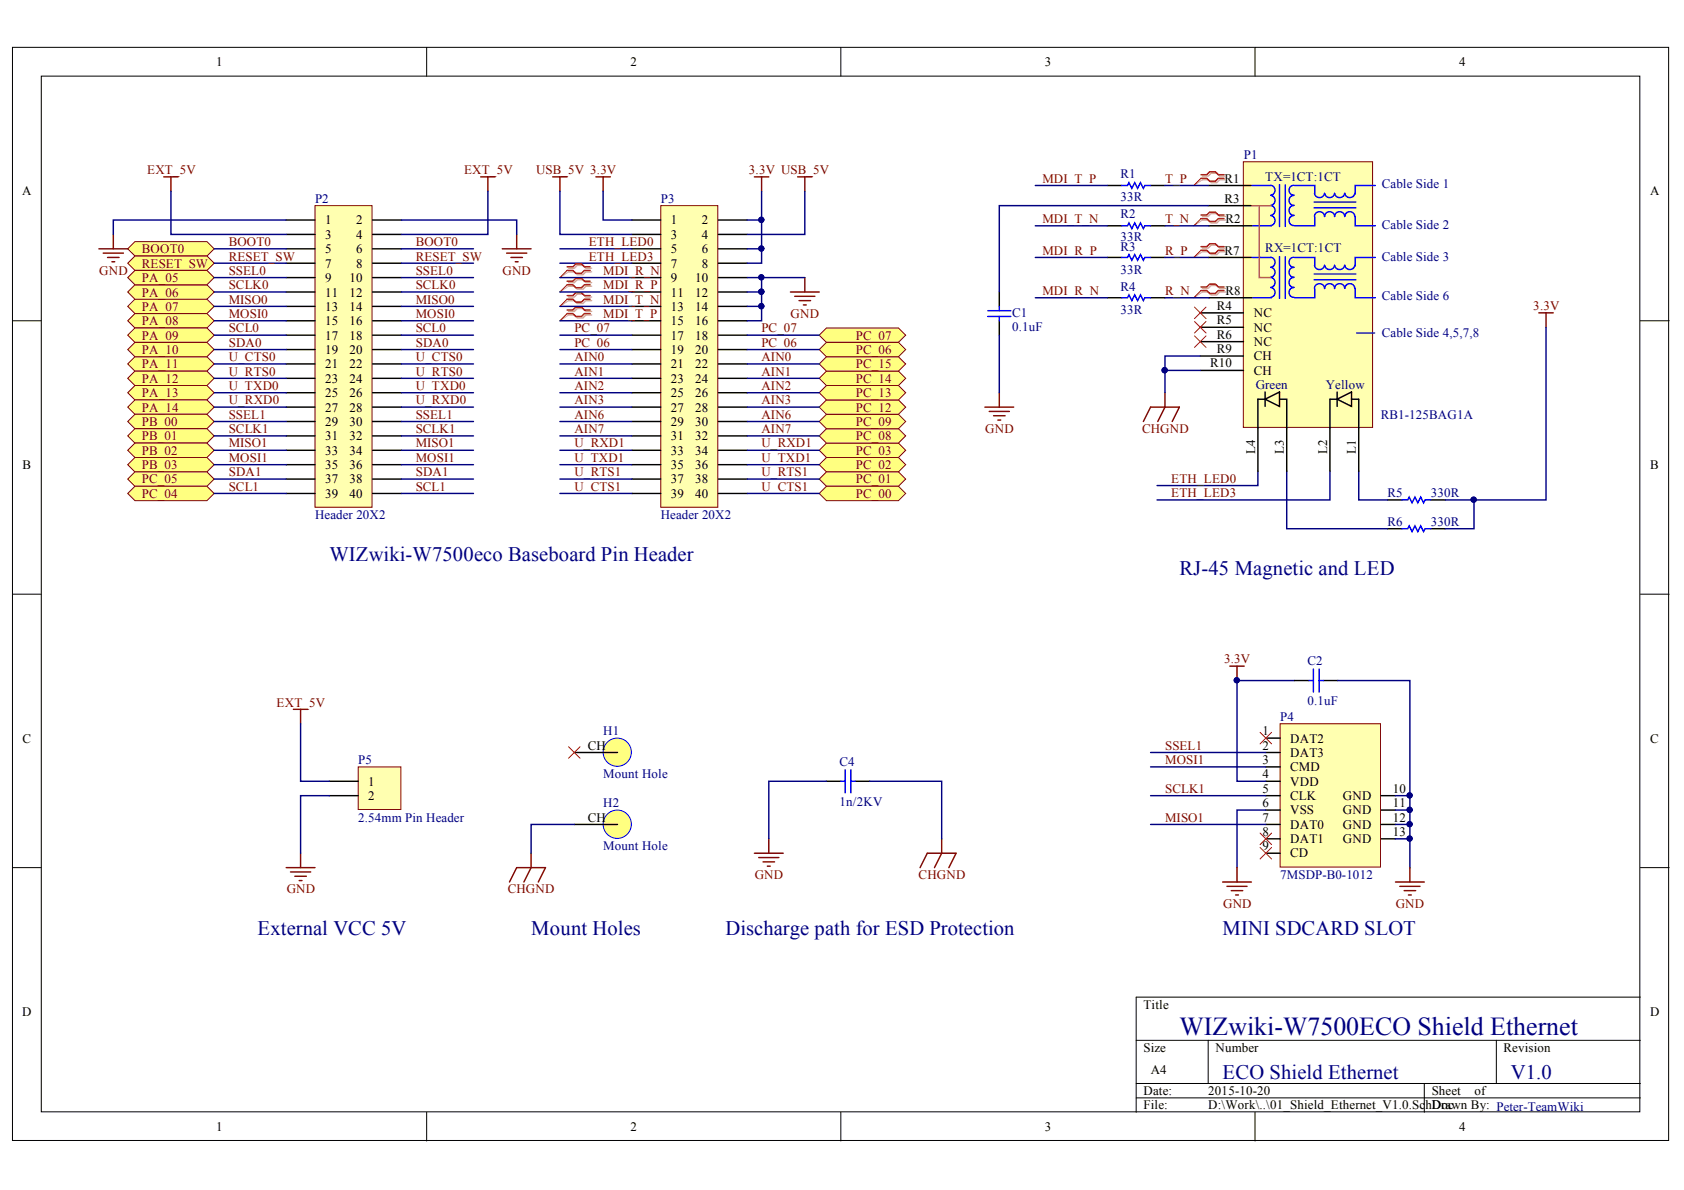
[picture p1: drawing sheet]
<svg xmlns="http://www.w3.org/2000/svg" width="297mm" height="210mm" viewBox="0 0 297 210" stroke-linecap="round" stroke-linejoin="round" font-family="sans-serif">
<g fill="#fff" stroke="#000" stroke-width=".18">
<path d="M2.2 8.4h292.1v192.8h-292.1z"/>
<path d="M7.3 13.4h281.9v182.7h-281.9z"/>
</g>
<g fill="none" stroke="#000" stroke-width=".18">
<path d="M75.3 8.4v5M148.3 8.4v5M221.4 8.4v5M2.2 56.6h5.1M289.3 56.6h5.1M2.2 104.8h5.1M289.3 104.8h5.1M2.2 153h5.1M289.3 153h5.1M289.3 175.9h-88.9v20.3M75.3 196.2v5.1M148.3 196.2v5.1"/>
<path d="M200.4 183.5h88.9M200.4 191.1h88.9M200.4 193.7h88.9M213.1 183.5v7.6M221.4 196.2v5.1M251.2 191.1v5.1M263.9 183.5v7.6"/>
</g>
<g fill="#ffff80" stroke="#800000" stroke-width=".18">
<path d="M144.5 79.4l1.3-1.2h12.7l1.2 1.2-1.2 1.3h-12.7z" fill-rule="evenodd"/>
<path d="M144.5 82l1.3-1.3h12.7l1.2 1.3-1.2 1.2h-12.7z" fill-rule="evenodd"/>
<path d="M144.5 84.5l1.3-1.3h12.7l1.2 1.3-1.2 1.3h-12.7z" fill-rule="evenodd"/>
<path d="M144.5 87l1.3-1.2h12.7l1.2 1.2-1.2 1.3h-12.7z" fill-rule="evenodd"/>
</g>
<path d="M133.1 31.2h2.5M134.3 31.2v2.5M140.7 31.2h2.5M142 31.2v2.5" fill="none" stroke="#800000" stroke-width=".25"/>
<g fill="#ffff80" stroke="#800000" stroke-width=".18">
<path d="M144.5 76.9l1.3-1.3h12.7l1.2 1.3-1.2 1.3h-12.7z" fill-rule="evenodd"/>
<path d="M144.5 74.3l1.3-1.2h12.7l1.2 1.2-1.2 1.3h-12.7z" fill-rule="evenodd"/>
<path d="M144.5 71.8l1.3-1.3h12.7l1.2 1.3-1.2 1.3h-12.7z" fill-rule="evenodd"/>
<path d="M144.5 66.7l1.3-1.2h12.7l1.2 1.2-1.2 1.3h-12.7z" fill-rule="evenodd"/>
<path d="M144.5 69.3l1.3-1.3h12.7l1.2 1.3-1.2 1.2h-12.7z" fill-rule="evenodd"/>
<path d="M144.5 64.2l1.3-1.3h12.7l1.2 1.3-1.2 1.3h-12.7z" fill-rule="evenodd"/>
<path d="M144.5 59.1l1.3-1.3h12.7l1.2 1.3-1.2 1.3h-12.7z" fill-rule="evenodd"/>
<path d="M144.5 61.7l1.3-1.3h12.7l1.2 1.3-1.2 1.2h-12.7z" fill-rule="evenodd"/>
</g>
<path d="M116.5 36.3h10.1v53.2h-10.1z" fill="#ffffb0" stroke="#800000" stroke-width=".18"/>
<g fill="none" stroke="#000" stroke-width=".25">
<path d="M111.5 38.8h5M126.7 38.8h5.1M111.5 41.4h5M111.5 43.9h5M111.5 46.4h5M111.5 49h5M111.5 51.5h5M111.5 54h5M111.5 56.6h5M111.5 59.1h5M126.7 41.4h5.1M126.7 43.9h5.1"/>
<path d="M126.7 46.4h5.1M126.7 49h5.1M126.7 51.5h5.1M126.7 54h5.1M126.7 56.6h5.1M126.7 59.1h5.1M111.5 61.7h5M111.5 64.2h5M111.5 66.7h5M111.5 69.3h5M111.5 71.8h5M111.5 74.3h5"/>
<path d="M111.5 76.9h5M111.5 79.4h5M126.7 61.7h5.1M126.7 64.2h5.1M126.7 66.7h5.1M126.7 69.3h5.1M126.7 71.8h5.1M126.7 74.3h5.1M126.7 76.9h5.1M126.7 79.4h5.1M111.5 82h5M111.5 84.5h5"/>
<path d="M111.5 87h5M126.7 82h5.1M126.7 84.5h5.1M126.7 87h5.1"/>
</g>
<path d="M55.6 36.3h10v53.2h-10z" fill="#ffffb0" stroke="#800000" stroke-width=".18"/>
<g fill="none" stroke="#000" stroke-width=".25">
<path d="M50.5 38.8h5.1M65.7 38.8h5.1M50.5 41.4h5.1M50.5 43.9h5.1M50.5 46.4h5.1M50.5 49h5.1M50.5 51.5h5.1M50.5 54h5.1M50.5 56.6h5.1M50.5 59.1h5.1M65.7 41.4h5.1M65.7 43.9h5.1"/>
<path d="M65.7 46.4h5.1M65.7 49h5.1M65.7 51.5h5.1M65.7 54h5.1M65.7 56.6h5.1M65.7 59.1h5.1M50.5 61.7h5.1M50.5 64.2h5.1M50.5 66.7h5.1M50.5 69.3h5.1M50.5 71.8h5.1M50.5 74.3h5.1"/>
<path d="M50.5 76.9h5.1M50.5 79.4h5.1M65.7 61.7h5.1M65.7 64.2h5.1M65.7 66.7h5.1M65.7 69.3h5.1M65.7 71.8h5.1M65.7 74.3h5.1M65.7 76.9h5.1M65.7 79.4h5.1M50.5 82h5.1M50.5 84.5h5.1"/>
<path d="M50.5 87h5.1M65.7 82h5.1M65.7 84.5h5.1M65.7 87h5.1"/>
</g>
<g fill="#ffff80" stroke="#800000" stroke-width=".18">
<path d="M22.5 43.9l1.3-1.3h12.7l1.3 1.3-1.3 1.3h-12.7z" fill-rule="evenodd"/>
<path d="M22.5 46.4l1.3-1.2h12.7l1.3 1.2-1.3 1.3h-12.7z" fill-rule="evenodd"/>
<path d="M22.5 56.6l1.3-1.3h12.7l1.3 1.3-1.3 1.2h-12.7z" fill-rule="evenodd"/>
<path d="M22.5 64.2l1.3-1.3h12.7l1.3 1.3-1.3 1.3h-12.7z" fill-rule="evenodd"/>
<path d="M22.5 59.1l1.3-1.3h12.7l1.3 1.3-1.3 1.3h-12.7z" fill-rule="evenodd"/>
<path d="M22.5 61.7l1.3-1.3h12.7l1.3 1.3-1.3 1.2h-12.7z" fill-rule="evenodd"/>
<path d="M22.5 66.7l1.3-1.2h12.7l1.3 1.2-1.3 1.3h-12.7z" fill-rule="evenodd"/>
<path d="M22.5 54l1.3-1.2h12.7l1.3 1.2-1.3 1.3h-12.7z" fill-rule="evenodd"/>
<path d="M22.5 51.5l1.3-1.3h12.7l1.3 1.3-1.3 1.3h-12.7z" fill-rule="evenodd"/>
<path d="M22.5 49l1.3-1.3h12.7l1.3 1.3-1.3 1.2h-12.7z" fill-rule="evenodd"/>
<path d="M22.5 69.3l1.3-1.3h12.7l1.3 1.3-1.3 1.2h-12.7z" fill-rule="evenodd"/>
<path d="M22.5 71.8l1.3-1.3h12.7l1.3 1.3-1.3 1.3h-12.7z" fill-rule="evenodd"/>
<path d="M22.5 74.3l1.3-1.2h12.7l1.3 1.2-1.3 1.3h-12.7z" fill-rule="evenodd"/>
<path d="M22.5 76.9l1.3-1.3h12.7l1.3 1.3-1.3 1.3h-12.7z" fill-rule="evenodd"/>
<path d="M22.5 79.4l1.3-1.2h12.7l1.3 1.2-1.3 1.3h-12.7z" fill-rule="evenodd"/>
</g>
<path d="M17.4 43.9h5.1M18.2 44.7h3.6M19 45.4h2M19.7 46.2h.5M20 41.4v2.5" fill="none" stroke="#800000" stroke-width=".25"/>
<g fill="#ffff80" stroke="#800000" stroke-width=".18">
<path d="M22.5 82l1.3-1.3h12.7l1.3 1.3-1.3 1.2h-12.7z" fill-rule="evenodd"/>
<path d="M22.5 84.5l1.3-1.3h12.7l1.3 1.3-1.3 1.3h-12.7z" fill-rule="evenodd"/>
<path d="M22.5 87l1.3-1.2h12.7l1.3 1.2-1.3 1.3h-12.7z" fill-rule="evenodd"/>
</g>
<g fill="none" stroke="#800000" stroke-width=".25">
<path d="M28.9 31.2h2.5M30.2 31.2v2.5M84.8 31.2h2.5M86.1 31.2v2.5M97.5 31.2h2.5M98.8 31.2v2.5M105.1 31.2h2.6M106.4 31.2v2.5M88.6 43.9h5.1M89.4 44.7h3.5M90.1 45.4h2.1M90.9 46.2h.5"/>
<path d="M91.1 41.4v2.5"/>
</g>
<g fill="none" stroke="#000080" stroke-width=".25">
<path d="M30.2 33.7v7.7h20.3M50.5 38.8h-30.5v2.6M70.8 38.8h20.3v2.6M86.1 33.7v7.7h-15.3M98.8 33.7v7.7h12.7M106.4 33.7v5.1h5.1M142 33.7v7.7h-10.2M37.8 59.1h12.7M37.8 43.9h12.7M37.8 46.4h12.7M37.8 49h12.7M37.8 51.5h12.7"/>
<path d="M37.8 54h12.7M37.8 56.6h12.7M70.8 59.1h12.7M70.8 43.9h12.7M70.8 46.4h12.7M70.8 49h12.7M70.8 51.5h12.7M70.8 54h12.7M70.8 56.6h12.7M98.8 59.1h12.7M98.8 43.9h12.7M98.8 46.4h12.7"/>
<path d="M131.8 59.1h12.7M37.8 61.7h12.7M37.8 64.2h12.7M37.8 66.7h12.7M37.8 69.3h12.7M37.8 71.8h12.7M37.8 74.3h12.7M37.8 76.9h12.7M37.8 79.4h12.7M70.8 61.7h12.7M70.8 64.2h12.7M70.8 66.7h12.7"/>
<path d="M70.8 69.3h12.7M70.8 71.8h12.7M70.8 74.3h12.7M70.8 76.9h12.7M70.8 79.4h12.7M98.8 61.7h12.7M98.8 64.2h12.7M98.8 66.7h12.7M98.8 69.3h12.7M98.8 71.8h12.7M98.8 74.3h12.7M98.8 76.9h12.7"/>
<path d="M98.8 79.4h12.7M131.8 61.7h12.7M131.8 64.2h12.7M131.8 66.7h12.7M131.8 69.3h12.7M131.8 71.8h12.7M131.8 74.3h12.7M131.8 76.9h12.7M131.8 79.4h12.7M37.8 82h12.7M37.8 84.5h12.7M37.8 87h12.7"/>
<path d="M70.8 82h12.7M70.8 84.5h12.7M70.8 87h12.7M98.8 82h12.7M98.8 84.5h12.7M98.8 87h12.7M131.8 82h12.7M131.8 84.5h12.7M131.8 87h12.7"/>
</g>
<path d="M225.8 127.7h17.7v25.2h-17.7z" fill="#ffffb0" stroke="#800000" stroke-width=".18"/>
<g fill="none" stroke="#000" stroke-width=".25">
<path d="M176.3 51.5v2.5M176.3 56.6v2.5M244.8 88.2h2.5M244.8 93.3h2.5M252.4 88.2h2.5M252.4 93.3h2.5M223.3 130.2h2.5M223.3 132.7h2.5M223.3 135.3h2.5M223.3 137.8h2.5M228.4 120h2.5M233.4 120h2.6"/>
<path d="M223.3 140.3h2.5M223.3 142.9h2.5M223.3 145.4h2.5M223.3 148h2.5M223.3 150.5h2.5M243.6 140.3h2.5M243.6 142.9h2.5M243.6 145.4h2.5M243.6 148h2.5"/>
</g>
<g fill="none" stroke="#000080" stroke-width=".25">
<path d="M98.8 56.6h12.7M98.8 54h12.7M98.8 51.5h12.7M98.8 49h12.7M176.3 59.1v10.2M272.7 57.7v30.5h-17.8M221.9 83.1v2.5h-17.8M227 83.1v10.2h17.8M234.6 83.1v5.1h-30.5M239.7 83.1v5.1h5.1M260 88.2v5.1h-5.1M202.9 132.7h20.4"/>
<path d="M202.9 135.3h20.4M228.4 120h-10.2v17.8h5.1M236 120h12.7v20.3M202.9 145.4h20.4M202.9 140.3h20.4M223.3 142.9h-5.1v10.1M246.1 140.3h2.6v12.7M246.1 148h2.6M246.1 145.4h2.6M246.1 142.9h2.6"/>
</g>
<g fill="#000080" stroke="#000080" stroke-width=".18">
<circle cx="248.6" cy="140.3" r=".46"/>
<circle cx="248.6" cy="142.8" r=".46"/>
<circle cx="248.6" cy="145.4" r=".46"/>
<circle cx="248.6" cy="147.9" r=".46"/>
<circle cx="218.1" cy="120" r=".46"/>
<circle cx="259.9" cy="88.1" r=".46"/>
</g>
<g fill="none" stroke="#800000" stroke-width=".25">
<path d="M271.4 55.2h2.6M272.7 55.2v2.5M173.7 71.8h5.1M174.5 72.6h3.5M175.3 73.3h2M176 74.1h.5M176.3 69.3v2.5M216.9 117.5h2.6M218.2 117.5v2.5M215.7 155.6h5M216.4 156.3h3.6M217.2 157.1h2"/>
<path d="M217.9 157.9h.5M218.2 153v2.6M246.1 155.6h5.1M246.9 156.3h3.6M247.7 157.1h2M248.4 157.9h.5M248.7 153v2.6"/>
</g>
<path d="M174.2 54.8h4.1M174.2 55.8h4.1M176.3 54v.8M176.3 55.8v.8M247.3 88.2h1l.3-.5 .5 1 .5-1 .5 1 .5-1 .5 1 .3-.5h1M247.3 93.3h1l.3-.5 .5 1 .5-1 .5 1 .5-1 .5 1 .3-.5h1M231.7 118v4.1M232.7 118v4.1M230.9 120h.8M232.7 120h.7" fill="none" stroke="#00f" stroke-width=".25"/>
<path d="M100 47.7l-1.2 1.3M100 50.2l-1.2 1.3M100 52.8l-1.2 1.2M100 55.3l-1.2 1.3M222.3 129.2l2 2M224.3 129.2l-2 2M222.3 146.9l2 2.1M222.3 149.5l2 2M224.3 146.9l-2 2.1M224.3 149.5l-2 2" fill="none" stroke="#f00" stroke-width=".18"/>
<path d="M100.3 47.3h1l.5-.5h1l.5 .5h1.1M100.3 48h1l.5 .5h1l.5-.5h1.1M100.3 49.9h1l.5-.6h1l.5 .6h1.1M100.3 50.5h1l.5 .5h1l.5-.5h1.1M100.3 52.4h1l.5-.5h1l.5 .5h1.1M100.3 53h1l.5 .5h1l.5-.5h1.1M100.3 54.9h1l.5-.5h1l.5 .5h1.1M100.3 55.6h1l.5 .5h1l.5-.5h1.1" fill="none" stroke="#d0a3a3" stroke-width=".25"/>
<path d="M100.3 48l-1.5 1M100.3 50.5l-1.5 1M100.3 53l-1.5 1M100.3 55.6l-1.5 1" fill="none" stroke="#d0a3a3" stroke-width=".18"/>
<path d="M100 47.1h1l.6-.5h1l.5 .5h1M100 47.7h1l.6 .5h1l.5-.5h1M100 49.6h1l.6-.5h1l.5 .5h1M100 50.2h1l.6 .5h1l.5-.5h1M100 52.1h1l.6-.5h1l.5 .5h1M100 52.8h1l.6 .5h1l.5-.5h1M100 54.7h1l.6-.5h1l.5 .5h1M100 55.3h1l.6 .5h1l.5-.5h1" fill="none" stroke="#f00" stroke-width=".25"/>
<path d="M63.2 135.3h7.5v7.5h-7.5z" fill="#ffffb0" stroke="#800000" stroke-width=".18"/>
<path d="M58.1 137.8h5.1M58.1 140.3h5.1" fill="none" stroke="#000" stroke-width=".25"/>
<path d="M51.8 125.1h2.5M53 125.1v2.6M50.5 153h5.1M51.2 153.8h3.6M52 154.6h2M52.8 155.3h.5M53 150.5v2.5" fill="none" stroke="#800000" stroke-width=".25"/>
<path d="M53 127.7v10.1h5.1M58.1 140.3h-5.1v10.2" fill="none" stroke="#000080" stroke-width=".25"/>
<circle cx="108.9" cy="145.4" r="2.5" fill="#ffff80" stroke="#00f" stroke-width=".18"/>
<path d="M101.3 145.4h7.6" fill="none" stroke="#000" stroke-width=".25"/>
<circle cx="108.9" cy="132.7" r="2.49" fill="#ffff80" stroke="#00f" stroke-width=".18"/>
<path d="M101.3 132.7h7.6" fill="none" stroke="#000" stroke-width=".25"/>
<path d="M89.9 155.6l1.2-2.6h5.1l-1.2 2.6M93.7 150.5v2.5l-1.3 2.6" fill="none" stroke="#800000" stroke-width=".25"/>
<path d="M101.3 145.4h-7.6v5.1" fill="none" stroke="#000080" stroke-width=".25"/>
<path d="M100.3 131.7l2 2M102.3 131.7l-2 2" fill="none" stroke="#f00" stroke-width=".18"/>
<path d="M219.3 28.5h22.8v46.9h-22.8z" fill="#ffffb0" stroke="#800000" stroke-width=".18"/>
<g fill="none" stroke="#000" stroke-width=".25">
<path d="M195.3 32.7h2.6M195.3 39.8h2.6M202.9 32.7h2.6M202.9 39.8h2.6M213.1 32.7h7.6M213.1 36.3h7.6M213.2 39.8h7.7M195.3 45.4h2.6M195.3 52.5h2.6M202.9 45.4h2.6M202.9 52.5h2.6M211.7 55.2h7.6"/>
<path d="M211.7 57.7h7.6M213.1 45.4h7.6M213.2 52.5h7.7M211.7 60.3h7.6M211.7 62.8h7.6M211.7 65.3h7.6M223.2 70.4l2.5-1.3v2.6zM223.2 70.4h-1.3v12.7M223.2 69.1v2.6M225.7 70.4h1.3v12.7M235.9 70.4l2.5-1.3v2.6zM235.9 70.4h-1.3v12.7"/>
<path d="M235.9 69.1v2.6M238.4 70.4h1.3v12.7M145.8 137.8h2.5M150.9 137.8h2.5"/>
</g>
<g fill="none" stroke="#00f" stroke-width=".25">
<path d="M197.9 32.7h1l.2-.5 .5 1 .6-1 .5 1 .5-1 .5 1 .2-.5h1M197.9 39.8h1l.2-.5 .5 1 .6-1 .5 1 .5-1 .5 1 .2-.5h1M220.9 32.7h3.3M221 39.8h3.3M224.1 32.7a.87 .87 0 0 1 .8 .8 .87 .87 0 0 1-.7 .9M224.1 34.5a.88 .88 0 0 1 .8 .8 .88 .88 0 0 1-.7 .9M224.1 36.2a.87 .87 0 0 1 .8 .9 .87 .87 0 0 1-.7 .9M224.1 38a.88 .88 0 0 1 .8 .9 .88 .88 0 0 1-.7 .9M225.7 32.6v7.4M226.7 32.6v7.4M228.2 38a.87 .87 0 0 0-.8 .9 .87 .87 0 0 0 .9 .9M228.2 36.3a.86 .86 0 0 0-.8 .8 .86 .86 0 0 0 .8 .9"/>
<path d="M228.2 34.5a.87 .87 0 0 0-.8 .9 .87 .87 0 0 0 .9 .8M228.2 32.7a.86 .86 0 0 0-.8 .9 .86 .86 0 0 0 .8 .8M228.4 32.7h3.5v1.4M231.8 36.7h7.4M231.8 35.6h7.4M231.9 38.3v1.5h-3.5M233.6 38.2a.87 .87 0 0 0-.9-.9 .87 .87 0 0 0-.8 .9M233.6 34.1a.89 .89 0 0 1-.8 .8 .89 .89 0 0 1-.9-.8M235.4 38.2a.86 .86 0 0 0-.9-.9 .86 .86 0 0 0-.8 .9M235.4 34.1a.87 .87 0 0 1-.9 .8 .87 .87 0 0 1-.8-.8M237.2 38.2a.87 .87 0 0 0-.9-.9 .87 .87 0 0 0-.9 .9M237.2 34.1a.89 .89 0 0 1-.9 .8 .89 .89 0 0 1-.9-.8"/>
<path d="M239 38.2a.86 .86 0 0 0-.9-.9 .86 .86 0 0 0-.9 .9M239 34.1a.87 .87 0 0 1-.9 .8 .87 .87 0 0 1-.9-.8M239 38.2v1.6h3.6M242.6 32.7h-3.6v1.5M197.9 45.4h1l.2-.5 .5 1 .6-1 .5 1 .5-1 .5 1 .2-.5h1M197.9 52.5h1l.2-.5 .5 1 .6-1 .5 1 .5-1 .5 1 .2-.5h1M220.9 45.4h3.3M221 52.5h3.3M224.1 45.4a.88 .88 0 0 1 .8 .9 .88 .88 0 0 1-.7 .8M224.1 47.2a.87 .87 0 0 1 .8 .8 .87 .87 0 0 1-.7 .9M224.1 48.9a.88 .88 0 0 1 .8 .9 .88 .88 0 0 1-.7 .9M224.1 50.7a.87 .87 0 0 1 .8 .9 .87 .87 0 0 1-.7 .8"/>
<path d="M225.7 45.3v7.3M226.7 45.3v7.3M228.2 50.7a.86 .86 0 0 0-.8 .9 .86 .86 0 0 0 .8 .8M228.2 48.9a.87 .87 0 0 0-.8 .9 .87 .87 0 0 0 .9 .9M228.2 47.2a.86 .86 0 0 0-.8 .8 .86 .86 0 0 0 .8 .9M228.2 45.4a.87 .87 0 0 0-.8 .9 .87 .87 0 0 0 .9 .8M228.4 45.4h3.5v1.4M231.8 49.3h7.4M231.8 48.3h7.4M231.9 51v1.5h-3.5M233.6 50.9a.87 .87 0 0 0-.9-.9 .87 .87 0 0 0-.8 .9M233.6 46.8a.89 .89 0 0 1-.8 .7 .89 .89 0 0 1-.9-.7"/>
<path d="M235.4 50.9a.86 .86 0 0 0-.9-.9 .86 .86 0 0 0-.8 .9M235.4 46.8a.87 .87 0 0 1-.9 .7 .87 .87 0 0 1-.8-.7M237.2 50.9a.87 .87 0 0 0-.9-.9 .87 .87 0 0 0-.9 .9M237.2 46.8a.89 .89 0 0 1-.9 .7 .89 .89 0 0 1-.9-.7M239 50.9a.86 .86 0 0 0-.9-.9 .86 .86 0 0 0-.9 .9M239 46.8a.87 .87 0 0 1-.9 .7 .87 .87 0 0 1-.9-.7M239 50.9v1.6h3.6M239.3 58.7h3.2M242.6 45.4h-3.6v1.5M148.3 137.8h.8M149.1 135.8v4M150.1 135.8v4"/>
<path d="M150.1 137.8h.8"/>
</g>
<path d="M220.9 36.3h3.3M222.1 36.4v12.6h2" fill="none" stroke="#da2467" stroke-width=".25"/>
<g fill="none" stroke="#000080" stroke-width=".25">
<path d="M131.8 38.8h2.5M134.3 33.7v10.2h-2.5M182.6 39.8h12.7M182.6 32.7h12.7M205.5 32.7h7.6M205.5 39.8h7.7M213.1 36.3h-36.8v15.2M131.8 49h10.2M131.8 51.5h2.5M131.8 54h2.5M134.3 43.9v2.5h-2.5M134.3 51.5v5.1h-2.5"/>
<path d="M134.3 49v2.5M182.6 45.4h12.7M182.6 52.5h12.7M205.5 45.4h7.6M205.5 52.5h7.7M211.7 65.3h-6.2v4M211.7 62.8h-6.2v2.5M145.8 137.8h-10.2v10.2M153.4 137.8h12.7v10.2"/>
</g>
<path d="M211.8 31.5l-1.2 1.2M211.8 38.6l-1.2 1.2M210.7 54.2l2 2M210.7 56.7l2 2M210.7 59.2l2 2.1M211.8 44.1l-1.2 1.3M211.8 51.3l-1.2 1.2M212.7 54.2l-2 2M212.7 56.7l-2 2M212.7 59.2l-2 2.1" fill="none" stroke="#f00" stroke-width=".18"/>
<g fill="none" stroke="#800000" stroke-width=".25">
<path d="M139.4 51.5h5.1M140.2 52.3h3.5M140.9 53h2.1M141.7 53.8h.5M142 49v2.5M201.7 74.3l1.2-2.5h5.1l-1.2 2.5M205.5 69.3v2.5l-1.3 2.5M133.1 150.5h5M133.8 151.3h3.6M134.6 152h2M135.4 152.8h.5M135.6 148v2.5"/>
<path d="M162.3 153l1.3-2.5h5l-1.2 2.5M166.1 148v2.5l-1.3 2.5"/>
</g>
<g fill="#000080" stroke="#000080" stroke-width=".18">
<circle cx="205.4" cy="65.3" r=".47"/>
<circle cx="134.3" cy="38.8" r=".46"/>
<circle cx="134.3" cy="43.8" r=".46"/>
<circle cx="134.3" cy="51.5" r=".46"/>
<circle cx="134.3" cy="54" r=".46"/>
<circle cx="134.3" cy="48.9" r=".46"/>
</g>
<path d="M212.1 31.1h1l.5-.5h1l.5 .5h1.1M212.1 31.7h1l.5 .5h1l.5-.5h1.1M212.1 38.2h1l.5-.5h1l.5 .5h1.1M212.1 38.8h1l.5 .5h1l.5-.5h1.1M212.1 43.8h1l.5-.5h1l.5 .5h1.1M212.1 44.4h1l.5 .5h1l.5-.5h1.1M212.1 50.9h1l.5-.5h1l.5 .5h1.1M212.1 51.5h1l.5 .5h1l.5-.5h1.1" fill="none" stroke="#d0a3a3" stroke-width=".25"/>
<path d="M212.1 31.7l-1.5 1M212.1 38.8l-1.5 1M212.1 44.4l-1.5 1M212.1 51.5l-1.5 1" fill="none" stroke="#d0a3a3" stroke-width=".18"/>
<path d="M211.8 30.8h1.1l.5-.5h1l.5 .5h1M211.8 31.5h1.1l.5 .5h1l.5-.5h1M211.8 37.9h1.1l.5-.5h1l.5 .5h1M211.8 38.6h1.1l.5 .5h1l.5-.5h1M211.8 43.5h1.1l.5-.5h1l.5 .5h1M211.8 44.1h1.1l.5 .6h1l.5-.6h1M211.8 50.6h1.1l.5-.5h1l.5 .5h1M211.8 51.3h1.1l.5 .5h1l.5-.5h1" fill="none" stroke="#f00" stroke-width=".25"/>
<text font-size="4.6" fill="#000080" x="208" y="182.5">WIZwiki-W7500ECO Shield Ethernet</text>
<g font-size="3.6" fill="#000080">
<text x="58.1" y="98.9">WIZwiki-W7500eco Baseboard Pin Header</text>
<text x="208" y="101.5">RJ-45 Magnetic and LED</text>
<text x="45.4" y="164.9">External VCC 5V</text>
<text x="93.7" y="164.9">Mount Holes</text>
<text x="128" y="164.9">Discharge path for ESD Protection</text>
<text x="215.7" y="164.9">MINI SDCARD SLOT</text>
<text x="215.7" y="190.3">ECO Shield Ethernet</text>
<text x="266.5" y="190.3">V1.0</text>
</g>
<g font-size="2.3">
<text x="38.1" y="11.7">1</text>
<text x="111.2" y="11.7">2</text>
<text x="184.3" y="11.7">3</text>
<text x="257.4" y="11.7">4</text>
<text x="3.9" y="34.5">A</text>
<text x="216" y="32.2">R1</text>
<text x="216" y="35.7">R3</text>
<text x="291.1" y="34.5">A</text>
<text x="57.3" y="39.5">1</text>
<text x="62.8" y="39.5">2</text>
<text x="118.3" y="39.5">1</text>
<text x="123.8" y="39.5">2</text>
<text x="216.2" y="39.3">R2</text>
<text x="57.3" y="42.1">3</text>
<text x="57.3" y="44.7">5</text>
<text x="57.3" y="47.2">7</text>
<text x="62.8" y="42.1">4</text>
<text x="62.8" y="44.7">6</text>
<text x="62.8" y="47.2">8</text>
<text x="118.3" y="42.1">3</text>
<text x="118.3" y="44.7">5</text>
<text x="118.3" y="47.2">7</text>
<text x="123.8" y="42.1">4</text>
<text x="123.8" y="44.7">6</text>
<text x="123.8" y="47.2">8</text>
<text x="216" y="45">R7</text>
<text x="57.3" y="49.8">9</text>
<text x="57.3" y="52.3">11</text>
<text x="61.7" y="49.8">10</text>
<text x="61.7" y="52.3">12</text>
<text x="118.3" y="49.8">9</text>
<text x="118.3" y="52.3">11</text>
<text x="122.6" y="49.8">10</text>
<text x="122.6" y="52.3">12</text>
<text x="216.2" y="52.1">R8</text>
<text x="57.3" y="54.8">13</text>
<text x="57.3" y="57.4">15</text>
<text x="57.3" y="59.9">17</text>
<text x="61.7" y="54.8">14</text>
<text x="61.7" y="57.4">16</text>
<text x="61.7" y="59.9">18</text>
<text x="118.3" y="54.8">13</text>
<text x="118.3" y="57.4">15</text>
<text x="118.3" y="59.9">17</text>
<text x="122.6" y="54.8">14</text>
<text x="122.6" y="57.4">16</text>
<text x="122.6" y="59.9">18</text>
<text x="214.6" y="54.7">R4</text>
<text x="214.6" y="59.7">R6</text>
<text x="214.6" y="57.2">R5</text>
<text x="221.2" y="55.9">NC</text>
<text x="221.2" y="58.5">NC</text>
<text x="57.3" y="62.4">19</text>
<text x="57.3" y="65">21</text>
<text x="61.7" y="62.4">20</text>
<text x="61.7" y="65">22</text>
<text x="118.3" y="62.4">19</text>
<text x="118.3" y="65">21</text>
<text x="122.6" y="62.4">20</text>
<text x="122.6" y="65">22</text>
<text x="213.5" y="64.8">R10</text>
<text x="214.6" y="62.3">R9</text>
<text x="221.2" y="61">NC</text>
<text x="221.2" y="63.5">CH</text>
<text x="57.3" y="67.5">23</text>
<text x="57.3" y="70.1">25</text>
<text x="61.7" y="67.5">24</text>
<text x="61.7" y="70.1">26</text>
<text x="118.3" y="67.5">23</text>
<text x="118.3" y="70.1">25</text>
<text x="122.6" y="67.5">24</text>
<text x="122.6" y="70.1">26</text>
<text x="221.2" y="66.1">CH</text>
<text x="57.3" y="72.6">27</text>
<text x="57.3" y="75.1">29</text>
<text x="57.3" y="77.7">31</text>
<text x="61.7" y="72.6">28</text>
<text x="61.7" y="75.1">30</text>
<text x="61.7" y="77.7">32</text>
<text x="118.3" y="72.6">27</text>
<text x="118.3" y="75.1">29</text>
<text x="118.3" y="77.7">31</text>
<text x="122.6" y="72.6">28</text>
<text x="122.6" y="75.1">30</text>
<text x="122.6" y="77.7">32</text>
<text x="4" y="82.7">B</text>
<text x="57.3" y="80.2">33</text>
<text x="57.3" y="82.7">35</text>
<text x="61.7" y="80.2">34</text>
<text x="61.7" y="82.7">36</text>
<text x="118.3" y="80.2">33</text>
<text x="118.3" y="82.7">35</text>
<text x="122.6" y="80.2">34</text>
<text x="122.6" y="82.7">36</text>
<text x="221.4" y="80.1" transform="rotate(-90 221.4 80.1)">L4</text>
<text x="226.5" y="80.1" transform="rotate(-90 226.5 80.1)">L3</text>
<text x="234.1" y="80.1" transform="rotate(-90 234.1 80.1)">L2</text>
<text x="239.2" y="80.1" transform="rotate(-90 239.2 80.1)">L1</text>
<text x="291.1" y="82.7">B</text>
<text x="57.3" y="85.3">37</text>
<text x="57.3" y="87.8">39</text>
<text x="61.7" y="85.3">38</text>
<text x="61.7" y="87.8">40</text>
<text x="118.3" y="85.3">37</text>
<text x="118.3" y="87.8">39</text>
<text x="122.6" y="85.3">38</text>
<text x="122.6" y="87.8">40</text>
<text x="4" y="131">C</text>
<text x="222.7" y="129.7">1</text>
<text x="227.6" y="131">DAT2</text>
<text x="291.1" y="131">C</text>
<text x="103.7" y="132.2">CH</text>
<text x="222.7" y="132.2">2</text>
<text x="222.7" y="134.8">3</text>
<text x="222.7" y="137.3">4</text>
<text x="227.6" y="133.5">DAT3</text>
<text x="227.6" y="136">CMD</text>
<text x="65" y="138.6">1</text>
<text x="65" y="141.1">2</text>
<text x="222.7" y="139.8">5</text>
<text x="222.7" y="142.4">6</text>
<text x="227.6" y="138.6">VDD</text>
<text x="227.6" y="141.1">CLK</text>
<text x="227.6" y="143.6">VSS</text>
<text x="236.9" y="141.1">GND</text>
<text x="236.9" y="143.6">GND</text>
<text x="245.7" y="139.8">10</text>
<text x="245.7" y="142.4">11</text>
<text x="103.7" y="144.9">CH</text>
<text x="222.7" y="144.9">7</text>
<text x="222.7" y="147.4">8</text>
<text x="222.7" y="150">9</text>
<text x="227.6" y="146.2">DAT0</text>
<text x="227.6" y="148.7">DAT1</text>
<text x="236.9" y="146.2">GND</text>
<text x="236.9" y="148.7">GND</text>
<text x="245.7" y="144.9">12</text>
<text x="245.7" y="147.4">13</text>
<text x="227.6" y="151.2">CD</text>
<text x="3.9" y="179.2">D</text>
<text x="201.7" y="177.9">Title</text>
<text x="291.1" y="179.2">D</text>
<text x="201.7" y="185.6">Size</text>
<text x="214.4" y="185.6">Number</text>
<text x="265.2" y="185.6">Revision</text>
<text x="203" y="189.4">A4</text>
<text x="201.7" y="193.2">Date:</text>
<text x="201.7" y="195.7">File:</text>
<text x="213.1" y="193.2">2015-10-20</text>
<text x="213.1" y="195.7">D:\Work\..\01_Shield_Ethernet_V1.0.SchDrawn By: Peter-TeamWiki</text>
<text x="252.5" y="193.2">Sheet</text>
<text x="254.3" y="195.7">oc</text>
<text x="260.1" y="193.2">of</text>
<text x="38.1" y="199.5">1</text>
<text x="111.2" y="199.5">2</text>
<text x="184.3" y="199.5">3</text>
<text x="257.4" y="199.5">4</text>
</g>
<g font-size="2.3" fill="#000080">
<text x="219.4" y="28.1">P1</text>
<text x="55.6" y="35.7">P2</text>
<text x="116.5" y="35.7">P3</text>
<text x="197.6" y="31.4">R1</text>
<text x="197.6" y="35.5">33R</text>
<text x="223.2" y="31.9">TX=1CT:1CT</text>
<text x="243.7" y="33.1">Cable Side 1</text>
<text x="197.6" y="38.5">R2</text>
<text x="243.7" y="40.5">Cable Side 2</text>
<text x="197.6" y="42.6">33R</text>
<text x="197.6" y="44.2">R3</text>
<text x="223.2" y="44.5">RX=1CT:1CT</text>
<text x="243.7" y="46.1">Cable Side 3</text>
<text x="197.6" y="48.3">33R</text>
<text x="197.6" y="51.3">R4</text>
<text x="243.7" y="52.9">Cable Side 6</text>
<text x="178.5" y="55.9">C1</text>
<text x="178.5" y="58.4">0.1uF</text>
<text x="197.6" y="55.3">33R</text>
<text x="243.7" y="59.4">Cable Side 4,5,7,8</text>
<text x="221.5" y="68.6">Green</text>
<text x="233.8" y="68.6">Yellow</text>
<text x="243.6" y="73.9">RB1-125BAG1A</text>
<text x="244.8" y="87.7">R5</text>
<text x="252.4" y="87.7">330R</text>
<text x="55.6" y="91.6">Header 20X2</text>
<text x="116.5" y="91.6">Header 20X2</text>
<text x="244.8" y="92.8">R6</text>
<text x="252.4" y="92.8">330R</text>
<text x="230.6" y="117.3">C2</text>
<text x="230.6" y="124.4">0.1uF</text>
<text x="106.4" y="129.7">H1</text>
<text x="225.8" y="127.2">P4</text>
<text x="63.2" y="134.8">P5</text>
<text x="106.4" y="137.3">Mount Hole</text>
<text x="148.1" y="135">C4</text>
<text x="106.4" y="142.4">H2</text>
<text x="148.1" y="142.1">1n/2KV</text>
<text x="63.2" y="144.9">2.54mm Pin Header</text>
<text x="106.4" y="150">Mount Hole</text>
<text x="225.8" y="155.1">7MSDP-B0-1012</text>
</g>
<g font-size="2.3" fill="#800000">
<text x="26" y="30.7">EXT_5V</text>
<text x="81.9" y="30.7">EXT_5V</text>
<text x="94.6" y="30.7">USB_5V 3.3V</text>
<text x="132.1" y="30.7">3.3V USB_5V</text>
<text x="183.9" y="32.2">MDI_T_P</text>
<text x="205.5" y="32.2">T_P</text>
<text x="183.9" y="39.3">MDI_T_N</text>
<text x="205.5" y="39.3">T_N</text>
<text x="25" y="44.7">BOOT0</text>
<text x="25" y="47.2">RESET_SW</text>
<text x="40.3" y="46">RESET_SW</text>
<text x="40.3" y="43.4">BOOT0</text>
<text x="73.3" y="46">RESET_SW</text>
<text x="73.3" y="43.4">BOOT0</text>
<text x="103.9" y="43.4">ETH_LED0</text>
<text x="103.9" y="46">ETH_LED3</text>
<text x="183.9" y="45">MDI_R_P</text>
<text x="205.5" y="45">R_P</text>
<text x="17.5" y="48.5">GND</text>
<text x="25" y="52.3">PA_06</text>
<text x="25" y="49.8">PA_05</text>
<text x="40.3" y="51">SCLK0</text>
<text x="40.3" y="53.6">MISO0</text>
<text x="40.3" y="48.5">SSEL0</text>
<text x="73.3" y="51">SCLK0</text>
<text x="73.3" y="53.6">MISO0</text>
<text x="73.3" y="48.5">SSEL0</text>
<text x="88.6" y="48.5">GND</text>
<text x="106.4" y="48.5">MDI_R_N</text>
<text x="106.4" y="51">MDI_R_P</text>
<text x="106.4" y="53.6">MDI_T_N</text>
<text x="183.9" y="52.1">MDI_R_N</text>
<text x="205.5" y="52.1">R_N</text>
<text x="25" y="57.4">PA_08</text>
<text x="25" y="59.9">PA_09</text>
<text x="25" y="54.8">PA_07</text>
<text x="40.3" y="56.1">MOSI0</text>
<text x="40.3" y="58.6">SCL0</text>
<text x="73.3" y="56.1">MOSI0</text>
<text x="73.3" y="58.6">SCL0</text>
<text x="101.3" y="58.6">PC_07</text>
<text x="106.4" y="56.1">MDI_T_P</text>
<text x="134.3" y="58.6">PC_07</text>
<text x="139.5" y="56.1">GND</text>
<text x="151" y="59.9">PC_07</text>
<text x="270.5" y="54.7">3.3V</text>
<text x="25" y="65">PA_11</text>
<text x="25" y="62.4">PA_10</text>
<text x="40.3" y="63.7">U_CTS0</text>
<text x="40.3" y="61.2">SDA0</text>
<text x="73.3" y="63.7">U_CTS0</text>
<text x="73.3" y="61.2">SDA0</text>
<text x="101.3" y="63.7">AIN0</text>
<text x="101.3" y="61.2">PC_06</text>
<text x="134.3" y="63.7">AIN0</text>
<text x="134.3" y="61.2">PC_06</text>
<text x="151" y="65">PC_15</text>
<text x="151" y="62.4">PC_06</text>
<text x="25" y="67.5">PA_12</text>
<text x="25" y="70.1">PA_13</text>
<text x="40.3" y="66.2">U_RTS0</text>
<text x="40.3" y="68.8">U_TXD0</text>
<text x="40.3" y="71.3">U_RXD0</text>
<text x="73.3" y="66.2">U_RTS0</text>
<text x="73.3" y="68.8">U_TXD0</text>
<text x="73.3" y="71.3">U_RXD0</text>
<text x="101.3" y="66.2">AIN1</text>
<text x="101.3" y="68.8">AIN2</text>
<text x="101.3" y="71.3">AIN3</text>
<text x="134.3" y="66.2">AIN1</text>
<text x="134.3" y="68.8">AIN2</text>
<text x="134.3" y="71.3">AIN3</text>
<text x="151" y="67.5">PC_14</text>
<text x="151" y="70.1">PC_13</text>
<text x="25" y="72.6">PA_14</text>
<text x="25" y="75.1">PB_00</text>
<text x="25" y="77.7">PB_01</text>
<text x="40.3" y="76.4">SCLK1</text>
<text x="40.3" y="73.9">SSEL1</text>
<text x="73.3" y="76.4">SCLK1</text>
<text x="73.3" y="73.9">SSEL1</text>
<text x="101.3" y="73.9">AIN6</text>
<text x="101.3" y="76.4">AIN7</text>
<text x="134.3" y="73.9">AIN6</text>
<text x="134.3" y="76.4">AIN7</text>
<text x="151" y="77.7">PC_08</text>
<text x="151" y="75.1">PC_09</text>
<text x="151" y="72.6">PC_12</text>
<text x="173.8" y="76.4">GND</text>
<text x="201.4" y="76.4">CHGND</text>
<text x="25" y="80.2">PB_02</text>
<text x="25" y="82.7">PB_03</text>
<text x="40.3" y="84">SDA1</text>
<text x="40.3" y="78.9">MISO1</text>
<text x="40.3" y="81.5">MOSI1</text>
<text x="73.3" y="84">SDA1</text>
<text x="73.3" y="78.9">MISO1</text>
<text x="73.3" y="81.5">MOSI1</text>
<text x="101.3" y="84">U_RTS1</text>
<text x="101.3" y="81.5">U_TXD1</text>
<text x="101.3" y="78.9">U_RXD1</text>
<text x="134.3" y="84">U_RTS1</text>
<text x="134.3" y="81.5">U_TXD1</text>
<text x="134.3" y="78.9">U_RXD1</text>
<text x="151" y="80.2">PC_03</text>
<text x="151" y="82.7">PC_02</text>
<text x="25" y="85.3">PC_05</text>
<text x="25" y="87.8">PC_04</text>
<text x="40.3" y="86.5">SCL1</text>
<text x="73.3" y="86.5">SCL1</text>
<text x="101.3" y="86.5">U_CTS1</text>
<text x="134.3" y="86.5">U_CTS1</text>
<text x="151" y="85.3">PC_01</text>
<text x="151" y="87.8">PC_00</text>
<text x="206.6" y="85.2">ETH_LED0</text>
<text x="206.6" y="87.7">ETH_LED3</text>
<text x="215.9" y="117">3.3V</text>
<text x="48.8" y="124.6">EXT_5V</text>
<text x="205.5" y="132.2">SSEL1</text>
<text x="205.5" y="134.8">MOSI1</text>
<text x="205.5" y="139.8">SCLK1</text>
<text x="205.5" y="144.9">MISO1</text>
<text x="133.1" y="155.1">GND</text>
<text x="162" y="155.1">CHGND</text>
<text x="50.6" y="157.6">GND</text>
<text x="89.6" y="157.6">CHGND</text>
<text x="215.7" y="160.1">GND</text>
<text x="246.2" y="160.1">GND</text>
</g>
</svg>
